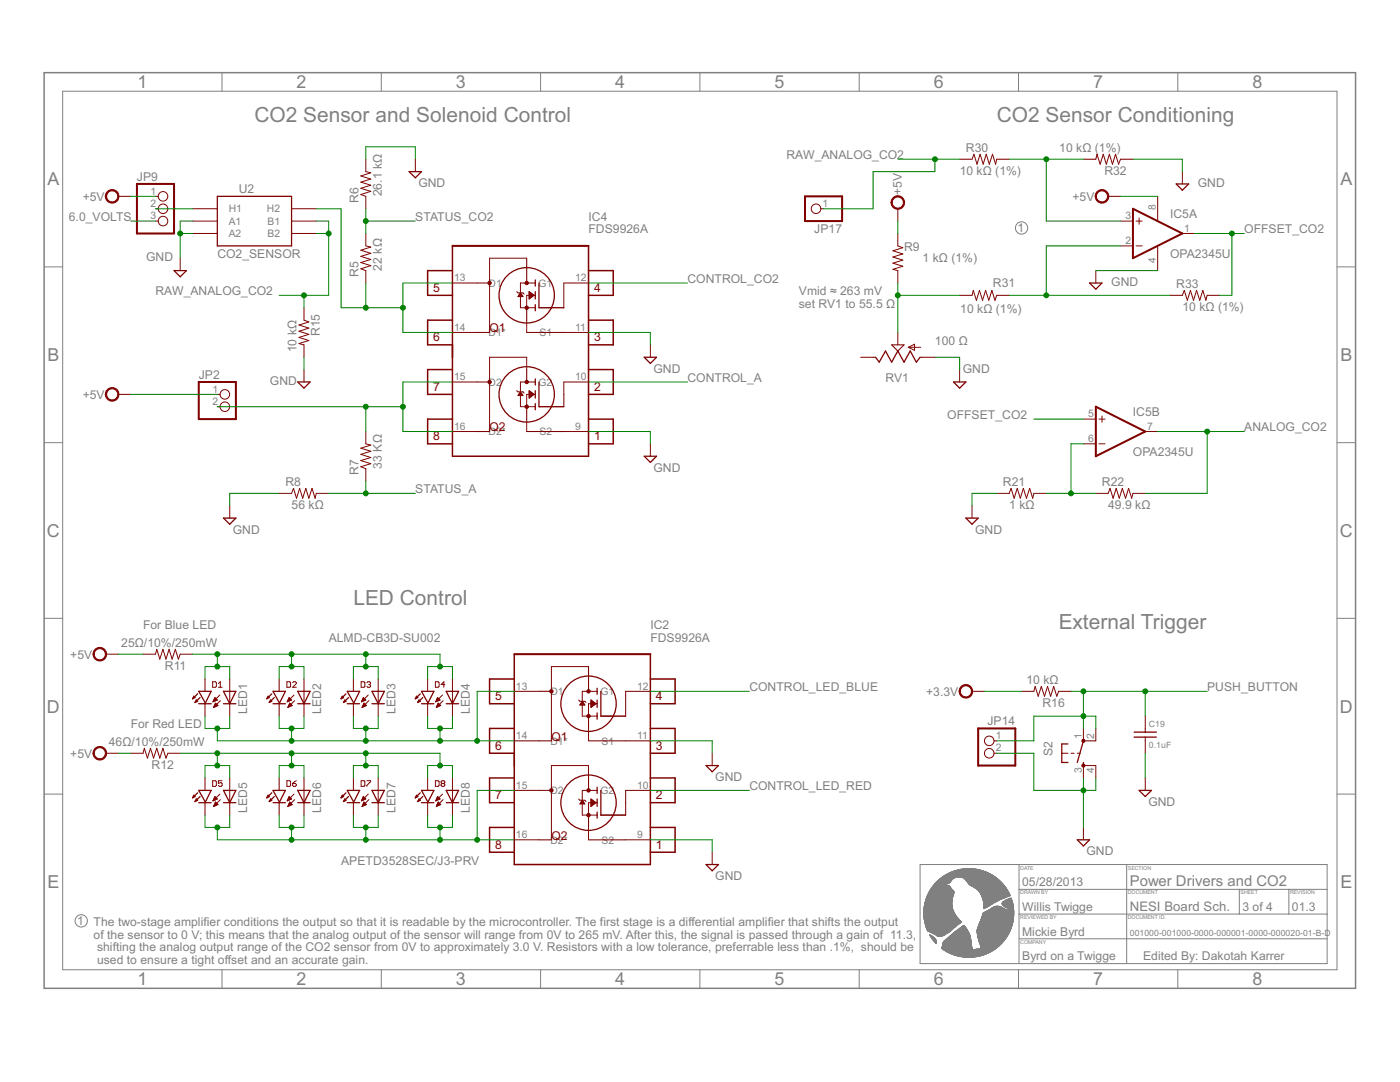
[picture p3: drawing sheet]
<svg xmlns="http://www.w3.org/2000/svg" width="279mm" height="216mm" viewBox="0 0 279 216" stroke-linecap="round" stroke-linejoin="round" font-family="sans-serif">
<path d="M8.8 14.5h261.7v182.7h-261.7z" fill="none" stroke="#808080" stroke-width=".3"/>
<g fill="none" stroke="#808080" stroke-width=".2">
<path d="M12.5 18.2h254.3v175.3h-254.3zM44.3 14.5v3.7M76.1 14.5v3.7M107.9 14.5v3.7M139.7 14.5v3.7M171.5 14.5v3.7M203.3 14.5v3.7M235.1 14.5v3.7M8.8 53.3h3.7M266.8 53.3h3.7M8.8 88.3h3.7M266.8 88.3h3.7"/>
<path d="M8.8 123.4h3.7M266.8 123.4h3.7M8.8 158.5h3.7M266.8 158.5h3.7M183.6 172.5h81.3v19.8h-81.3zM184.7 180h5.3M184.7 179.9h5.3M184.7 179.7h5.3M184.7 179.6h5.3M184.8 179.6h5.2M184.8 179.5h5.2M184.8 179.4h5.2"/>
<path d="M184.8 179.3h5.2M184.8 179.3h5.3M184.9 179.3h5.2M184.9 179.2h5.2M184.9 179.1h5.2M185 179h5.1M185 178.9h5.2M185 178.8h5.2M185.1 178.6h5.1M185.1 178.6h5.2M185.3 178.4h5M185.3 178.3h5"/>
<path d="M185.3 178.2h5.1M185.3 178.1h5.1M185.4 178.1h5M185.4 178h5M185.5 177.9h4.9M185.5 177.8h4.8M185.6 177.8h4.7M185.6 177.7h4.6M185.6 177.6h4.5M185.7 177.6h4.4M185.7 177.5h4.3M185.8 177.4h4.1"/>
<path d="M185.8 177.3h4.1M185.9 177.3h3.9M185.9 177.2h3.9M185.9 177.2h3.8M185.9 177.1h3.8M186 177.1h3.7M186 177h3.7M186.1 177h3.5M186.1 176.9h3.5M186.2 176.9h3.3M186.2 176.8h3.3M186.2 176.8h3.2"/>
<path d="M186.2 176.7h3.2M186.3 176.7h3M186.4 176.6h2.6M186.4 176.6h2.4M186.9 176h2.8M188 175h10.7M188.1 175h10.5M188.2 174.9h10.3M188.3 174.9h10.1M188.3 174.8h10.1M188.4 174.8h9.9M188.5 174.7h9.7"/>
<path d="M188.6 174.7h9.5M188.6 174.6h9.5M188.7 174.6h9.3M188.8 176.5h-2.4M188.8 176.5h-2.3M188.8 174.5h9.1M188.9 174.5h8.9M188.9 176.4h-2.4M189 174.4h8.7M189 176.4h-2.5M189.1 174.3h8.5M189.2 176.3h-2.6"/>
<path d="M189.2 174.3h8.2M189.3 176.3h-2.7M189.4 174.2h7.9M189.4 176.2h-2.7M189.5 174.2h7.7M189.5 176.1l-2.8 .1M189.5 176.1h-2.7M189.6 176.1h-2.8M189.6 174.1h7.5M189.6 176h-2.7M189.7 174.1h7.3M189.7 175.9h-2.7"/>
<path d="M189.8 175.8h-2.7M189.8 174h7.1M189.8 175.7h-2.6M189.9 175.7h-2.7M189.9 174h6.9M189.9 175.6h-2.6M190 175.6h-2.6M190 179.8h-5.3M190 175.5h-2.6M190 179.5h-5.2M190 173.9h6.7M190.1 179.2h-5.2"/>
<path d="M190.1 175.5h-2.7M190.1 179l-5.2 .1M190.1 175.4h-2.6M190.2 178.9h-5.2M190.2 175.4h-2.6M190.2 173.9h6.3M190.2 178.7h-5.1M190.2 178.6l-5.1 .1M190.2 175.3h-2.6M190.3 178.5h-5.1M190.3 173.8h6.1M190.3 175.3h-2.6"/>
<path d="M190.3 178.4h-5.1M190.4 178.2l-5.1 .1M190.4 175.2h-2.7M190.4 173.8h5.9M190.5 175.2h-2.7M190.6 173.7h5.5M190.6 175.1h-2.7M190.7 173.7h5.3M190.8 175.1h-2.8M190.9 173.7h4.9M191.1 173.6h4.5M191.3 173.5h4.1"/>
<path d="M191.6 173.5h3.5M191.8 173.4h3.1M192 175.1h6.7M192 173.4h2.6M192.1 175.1h6.7M192.2 175.2h6.7M192.3 175.2h6.6M192.4 175.3h6.6M192.4 175.3h6.7M192.5 175.4h6.6M192.6 175.4h6.6M192.6 175.5h6.6"/>
<path d="M192.7 175.6h6.6M192.7 175.5h6.6M192.7 175.6h6.7M192.8 175.7h6.7M192.8 173.3h1M192.9 175.8h6.7M193 175.9h6.7M193 176h6.7M193.1 176h6.7M193.1 176.1h6.8M193.2 176.1l6.8 .1M193.2 176.2h6.8"/>
<path d="M193.3 176.3h6.7M193.3 176.3h6.8M193.3 176.4h6.8M193.4 176.4h6.8M193.4 176.5h6.8M193.5 176.5h6.8M193.5 176.6h6.8M193.6 176.6h6.7M193.6 176.7h6.8M193.7 176.7h6.7M193.8 176.8h6.6M193.9 176.8h6.6"/>
<path d="M194 176.8l6.5 .1M194.1 176.9h6.5M194.2 177h6.4M194.3 177h6.4M194.4 177.1h6.3M194.5 177.1h6.2M194.6 177.2h6.1M194.6 177.2h6.2M194.7 177.2l6.1 .1M194.8 177.3h6.1M194.9 177.4h6M195 177.5h6"/>
<path d="M195.1 177.5h5.9M195.1 177.5l5.9 .1M195.2 177.6h5.8M195.2 177.7h5.9M195.3 177.7h5.8M195.3 177.8h5.8M195.3 177.8h5.9M195.4 177.9h5.8M195.5 177.9l5.8 .1M195.5 178h5.8M195.5 178.1h5.8M195.6 178.1h5.7"/>
<path d="M195.6 178.2h5.8M195.7 178.2l5.7 .1M195.7 178.3h5.7M195.7 178.4h5.7M195.7 178.4h5.8M195.8 178.5h5.7M195.8 178.6h5.7M195.9 178.6h5.7M195.9 178.7h5.7M195.9 178.8h5.6M196 178.9h5.1M196 179h4.8"/>
<path d="M196 179.1h4.7M196.1 179.2h4.4M196.1 179.3h4.2M196.2 179.6h3.3M198.7 180h-2.4M198.9 179.9h-2.6M199 179.9h-2.7M199.1 179.8h-2.8M199.1 179.7l-2.8 .1M199.2 179.7h-3M199.3 179.6l-3.1 .1M199.4 179.6h-3.2"/>
<path d="M199.6 179.5h-3.4M199.7 179.5h-3.5M199.8 179.4h-3.6M200 179.3l-3.8 .1M200.1 180h1.9M200.2 179.9h1.8M200.2 179.3h-4.1M200.3 179.9h1.7M200.4 179.8h1.6M200.4 179.2h-4.3M200.5 179.7h1.5M200.6 179.7h1.4"/>
<path d="M200.7 179.6h1.2M200.7 179l-4.7 .1M200.8 179.6h1.1M200.9 179.5h1M201 178.9l-5 .1M201 179.5h.9M201.1 179.4h.8M201.2 179.4h.7M201.3 178.9h-5.3M201.4 179.3h.4M201.4 178.8h-5.5M201.5 179.3h.3"/>
<path d="M201.6 179.2h.2M203.4 172.5v19.8M203.4 177.5h61.5M224.9 172.5v19.8M247.3 177.5v4.9M257.2 177.5v4.9M44.3 193.5v3.7M76.1 193.5v3.7M107.9 193.5v3.7M139.7 193.5v3.7M171.5 193.5v3.7M184.4 182.4h6.2"/>
<path d="M184.4 182.6h6.3M184.4 182.5l6.3 .1M184.4 182.5h6.2M184.4 182.4l6.2 .1M184.4 182.3h6.1M184.4 182.2l6.1 .1M184.4 182.2h6.1M184.4 182.1l6.1 .1M184.4 182.1h6M184.4 182h6M184.4 181.9l6 .1M184.4 181.9h5.9"/>
<path d="M184.4 181.8h5.9M184.4 181.7l5.9 .1M184.4 181.7h5.8M184.4 182.9h6.5M184.4 182.8l6.5 .1M184.4 182.8h6.4M184.4 182.7h6.4M184.4 181.6h5.8M184.4 181.5l5.8 .1M184.4 181.5h5.8M184.4 181.4h5.7M184.4 183.3h6.9"/>
<path d="M184.4 183.2l6.8 .1M184.4 183.2h6.8M184.4 183.1l6.7 .1M184.4 183.1h6.7M184.4 183l6.6 .1M184.4 183h6.6M184.4 181.3h5.7M184.4 181.2h5.7M184.4 181.1l5.7 .1M184.4 181.1h5.6M184.4 183.5h7M184.4 183.4h6.9"/>
<path d="M184.4 183.3l6.9 .1M184.4 181h5.6M184.4 180.9h5.6M184.5 183.5l7 .1M184.5 183.5h7M184.5 180.8l5.5 .1M184.5 180.8h5.5M184.5 183.7h7.1M184.5 183.6l7.1 .1M184.5 183.6h7M184.5 180.7h5.5M184.5 183.8h7.2"/>
<path d="M184.5 183.7h7.2M184.5 180.6h5.5M184.5 183.9h7.3M184.5 183.8l7.3 .1M184.5 180.5h5.5M184.5 180.5h5.4M184.6 184h7.3M184.6 183.9l7.2 .1M184.6 180.4h5.3M184.6 180.3h5.3M184.6 180.2h5.3M184.6 180.1h5.3"/>
<path d="M184.6 184.3h6.8M184.6 180h5.4M184.7 184.5h6.5M184.7 184.7h6.2M184.8 184.9h5.9M184.8 184.9h5.8M184.8 185h5.8M184.9 185.2h5.4M185 185.4h5.1M185.1 185.7h4.6M185.1 185.8h4.6M185.3 185.8h4.3"/>
<path d="M185.4 185.9h4.2M185.5 185.9h4M185.5 186.5h.1M185.5 186.5l.1 .1M185.6 186.6h.1M185.6 186.6l.2 .1M185.6 186.7h.3M185.6 186h3.8M185.7 186.7l.3 .1M185.7 186.8h.4M185.7 186h3.7M185.7 186.8l.4 .1"/>
<path d="M185.7 186.9h.5M185.8 186.9l.4 .1M185.8 187h.5M185.8 186.1h3.5M185.8 187l.6 .1M185.9 187.1h.5M185.9 187.1l.6 .1M185.9 187.2h.6M186 187.2l.5 .1M186 186.1h3.2M186 187.3h.6M186.1 187.3l.5 .1"/>
<path d="M186.1 186.2h3M186.1 187.4h.6M186.1 187.4l.6 .1M186.2 187.5h.6M186.2 186.2h2.8M186.2 187.5l.6 .1M186.2 187.6h.6M186.2 186.3h2.7M186.3 187.6h.5M186.3 187.7h.5M186.3 186.3h2.5M186.4 187.7h.5"/>
<path d="M186.4 187.8h.5M186.5 186.4h2.2M186.5 187.9h.4M186.6 188h.3M186.6 188.1h.3M186.6 186.5h2M186.7 188.1h.2M186.7 188.2h.2M186.8 186.5h1.8M186.8 188.2h.1M186.8 186.6h1.7M186.8 188.3h.1"/>
<path d="M186.9 188.3h.1M186.9 186.6h1.5M186.9 186.7h1.4M187 186.7h1.1M187.1 186.8h.9M187.2 186.8h.6M187.4 186.9h.2M188 189.3h6M188 189.2h6M188 189.1h6M188 189h6M188 189.3h6.1"/>
<path d="M188 188.9h5.9M188.1 188.8h5.8M188.1 188.7h5.8M188.1 189.4h6M188.1 188.6h5.8M188.1 188.5h5.8M188.2 188.4h5.7M188.2 188.3h5.7M188.2 189.4l5.9 .1M188.2 188.2l5.7 .1M188.2 188.2h5.6M188.2 188.1h5.6"/>
<path d="M188.3 189.5h5.9M188.3 188h5.5M188.3 187.9l5.5 .1M188.3 187.9h5.5M188.4 187.9h5.4M188.4 189.6h9.9M188.4 187.8h5.4M188.5 189.6h9.7M188.5 187.7h5.3M188.6 189.7h9.5M188.6 187.6h5.2M188.7 189.7h9.3"/>
<path d="M188.7 187.6h5M188.7 189.8h9.3M188.8 187.5h4.9M188.8 189.8h9.1M188.8 187.4h4.9M188.9 187.4h4.8M188.9 189.9h8.9M189 189.9h8.7M189 187.3h4.7M189 190h8.7M189.1 187.3h4.6M189.1 187.2h4.6"/>
<path d="M189.2 190h8.3M189.2 187.2h4.5M189.3 187.1h4.4M189.3 190.1h8.1M189.4 190.1h7.9M189.4 187h4.2M189.5 190.2h7.7M189.5 186.9h4.1M189.6 190.2h7.5M189.6 186.8h4M189.7 190.3h7.3M189.7 186.7h3.9"/>
<path d="M189.8 185.7h-4.7M189.8 186.6h3.7M189.8 190.3h7M189.8 185.6l-4.7 .1M189.9 186.5h3.6M189.9 185.6h-4.8M189.9 190.4h6.9M189.9 185.5l-4.9 .1M190 186.5h3.5M190 180l-5.4 .1M190 186.4h3.5M190 185.5h-5"/>
<path d="M190.1 186.4h3.4M190.1 185.4l-5.1 .1M190.1 190.4h6.5M190.1 186.3h3.3M190.2 185.3l-5.2 .1M190.2 190.5h6.3M190.2 186.3h3.2M190.2 185.3h-5.2M190.2 186.2h3.2M190.3 190.5h6.1M190.3 186.2h3.1M190.3 186.1h3"/>
<path d="M190.4 185.1l-5.5 .1M190.4 186.1h2.9M190.5 185.1h-5.6M190.5 186h2.8M190.5 190.6h5.7M190.5 185l-5.7 .1M190.6 190.6h5.4M190.6 185.9h2.6M190.7 185.9h2.5M190.7 185.8h2.5M190.7 184.8l-5.9 .1M190.8 190.7h5.1"/>
<path d="M190.8 184.8h-6M190.8 185.8h2.3M190.8 184.7l-6.1 .1M190.9 185.7h2.2M191 184.6l-6.3 .1M191 190.7h4.7M191 184.6h-6.3M191 185.6h2.1M191.1 185.6h1.9M191.1 184.5l-6.4 .1M191.1 190.8h4.5M191.2 185.5h1.8"/>
<path d="M191.2 184.4l-6.5 .1M191.3 190.8h4.1M191.3 185.4h1.7M191.3 184.4h-6.6M191.4 185.4h1.5M191.5 185.3h1.4M191.5 185.3h1.3M191.5 184.3h-6.9M191.6 184.2l-7 .1M191.6 185.2h1.2M191.6 184.2h-7M191.7 190.9h3.3"/>
<path d="M191.7 184.1l-7.1 .1M191.7 185.1h1M191.8 184.1h-7.2M191.8 185.1h.9M191.8 185h.9M191.9 185h.7M191.9 190.9h2.9M192 184.9h.6M192.1 184.8h.4M192.2 184.8h.3M192.2 191h2.3M192.2 184.7h.2"/>
<path d="M192.3 184.7h.1M192.4 184.6v.1M192.8 191h1M195 185.9h6.5M195 185.8h6.5M195 185.7h6.6M195 186h6.4M195 185.6h6.6M195 185.5h6.6M195 186.2h6.3M195 186.1h6.4M195.1 186.3h6.2"/>
<path d="M195.1 185.4h6.6M195.1 186.5h6M195.1 186.4h6.1M195.1 185.3h6.6M195.1 186.7h6M195.1 186.6h6M195.1 186.8h5.9M195.1 186.7h5.9M195.1 185.2h6.7M195.1 185.1h6.7M195.2 185.1h6.6M195.2 187h5.7"/>
<path d="M195.2 185h6.6M195.2 189.4h3.4M195.2 187.1h5.6M195.2 185h6.7M195.2 187.2h5.5M195.2 184.9h6.7M195.3 187.3h5.3M195.3 184.8h6.6M195.3 187.4h5.3M195.3 184.7h6.6M195.3 187.6h5.1M195.3 184.6h6.7"/>
<path d="M195.4 187.8h4.9M195.4 184.5h6.6M195.4 188h4.7M195.4 184.3h6.7M195.5 184.2h6.6M195.5 184.1h6.6M195.6 188.4h4.1M195.6 183.9h6.5M195.6 183.9h6.6M195.7 183.8h6.5M195.7 183.7h6.5M195.7 183.6h6.5"/>
<path d="M195.8 183.5h6.4M195.8 183.4h6.4M195.8 183.3h6.4M195.9 183.2h6.3M195.9 183.1h6.4M196 183h6.3M196 182.9h6.3M196 182.8h6.3M196 182.7h6.3M196.1 182.7h6.2M196.1 182.6h6.2M196.1 182.5h6.2"/>
<path d="M196.2 182.4h6.1M196.2 182.3h6.1M196.2 182.2h6.1M196.3 182.1h6M196.4 182.1h5.9M196.4 181.3h-.1M196.5 182h5.8M196.5 181.3h-.2M196.6 182h5.7M196.6 181.2h-.3M196.7 181.9h5.6M196.7 181.1l-.3 .1"/>
<path d="M196.8 181.1h-.4M196.8 181.9h5.5M196.9 181.8h5.4M196.9 181l-.5 .1M197 181.8h5.3M197 181h-.6M197.1 181.7h5.2M197.1 181h-.7M197.2 180.9h-.8M197.3 181.6h5M197.3 180.8l-.9 .1M197.3 180.8h-.9"/>
<path d="M197.4 181.6h3.6M197.4 180.7l-1 .1M197.5 181.5h3.4M197.5 180.7h-1.1M197.6 181.5h3.2M197.6 180.7h-1.2M197.7 181.4h3M197.7 180.6h-1.3M197.7 181.4h2.8M197.8 181.3h2.6M197.8 181.3h2.5M197.8 180.5h-1.5"/>
<path d="M197.9 181.2h2.3M197.9 180.4l-1.6 .1M198 181.2h2.1M198 180.4h-1.7M198 181.1h2.1M198.1 180.3l-1.8 .1M198.1 181.1h1.9M198.1 180.3h-1.8M198.2 180.3h-1.9M198.2 181h1.7M198.3 181h1.5M198.3 180.2h-2"/>
<path d="M198.4 189.5h-3.9M198.4 180.1l-2.1 .1M198.4 180.9h1.3M198.4 180.1h-2.1M198.5 189.4l-3.9 .1M198.6 180l-2.3 .1M198.6 180.9h.9M198.6 189.4h-3.8M198.6 180h-2.3M198.7 189.3h-3.2M198.8 180.8h.5M198.8 189.2l-3.2 .1"/>
<path d="M198.8 189.2h-3.1M198.9 189.1l-3.2 .1M199 189.1h-3.3M199 189l-3.3 .1M199.1 189h-3.4M199.2 188.9l-3.5 .1M199.2 188.9h-3.5M199.3 188.8h-3.6M199.4 188.7h-3.7M199.5 188.7h-3.8M199.5 188.6l-3.8 .1M199.5 188.6h-3.8"/>
<path d="M199.6 188.5l-3.9 .1M199.6 188.5h-4M199.7 188.4h-4.1M199.8 188.3l-4.2 .1M199.8 188.3h-4.2M199.9 188.2l-4.4 .1M200 188.2h-4.5M200 180.3l2.1 .1M200 180.3h2.1M200 188.1l-4.5 .1M200 180.4h2.1M200 180.2h2.1"/>
<path d="M200 180.4l2.2 .1M200 180.1h2.1M200 188.1h-4.5M200 180.5h2.2M200.1 180.1h2M200.1 188h-4.6M200.1 180.6h2.1M200.1 180h2M200.2 187.9l-4.8 .1M200.2 180.7h2M200.2 187.9h-4.8M200.3 187.8l-4.9 .1"/>
<path d="M200.3 180.7l1.9 .1M200.3 187.7l-4.9 .1M200.4 180.8h1.8M200.4 187.7h-5M200.4 180.9h1.8M200.5 187.5l-5.2 .1M200.5 187.5h-5.2M200.6 181h1.6M200.7 187.3h-5.5M200.7 181l1.5 .1M200.7 187.2h-5.5M200.8 187.1h-5.6"/>
<path d="M200.9 181.1h1.3M200.9 187h-5.7M200.9 186.9l-5.7 .1M201 186.9h-5.8M201 181.2h1.3M201.1 186.6h-6M201.1 181.6h1.2M201.1 181.3h1.2M201.2 186.5h-6.1M201.2 181.5h1.1M201.2 181.3h1.1M201.3 186.4h-6.2"/>
<path d="M201.3 181.5h1M201.3 186.3l-6.2 .1M201.3 181.4h1M201.3 186.2h-6.3M201.4 186.1h-6.4M201.5 185.9h-6.5M201.5 185.8h-6.5M201.6 185.7h-6.6M201.7 185.5h-6.7M201.7 185.4h-6.6M201.8 185.2l-6.7 .1M201.9 185h-6.7"/>
<path d="M201.9 184.9h-6.7M202 184.7h-6.7M202 184.5l-6.6 .1M202 184.5h-6.6M202 184.4h-6.6M202.1 184.3l-6.7 .1M202.1 184.2l-6.6 .1M202.1 184h-6.5M202.2 183.9h-6.6M202.2 183.7h-6.5M202.2 183.5h-6.4M202.2 183.3h-6.3"/>
<path d="M202.3 183.1l-6.4 .1M202.3 182.9h-6.3M203.3 193.5v3.7M203.4 182.4h61.5M203.4 187.3h61.5M235.1 193.5v3.7"/>
<circle cx="203.9" cy="45.5" r="1.23"/>
<circle cx="16.2" cy="183.7" r="1.23"/>
</g>
<g fill="none" stroke="#800000" stroke-width=".25">
<path d="M43.4 39.2h14.8v9.9h-14.8zM81.6 34.2h2.5l-1.2 1.3zM234.7 36.7h2.5l-1.2 1.3zM34.7 54h2.5l-1.2 1.2zM106.8 55.9v1.2M106.8 58.2v1.5M107.6 56.5v4.9M217.4 56.5h2.5l-1.2 1.2zM59.4 76.2h2.5l-1.2 1.2zM106.8 60.8v1.2M106.8 75.6v1.2M106.8 78v1.4"/>
<path d="M107.6 76.2v5M128.6 71.3h2.4l-1.2 1.2zM174.7 71.3l.8 1 1.2-2.3 1.2 2.3 1.3-2.3 1.2 2.3 1.3-2.3 1.2 2.3 .7-1M190.3 76.2h2.5l-1.3 1.2zM106.8 80.5v1.3M128.6 91h2.4l-1.2 1.3zM44.6 103.4h2.5l-1.3 1.2zM192.8 103.4h2.4l-1.2 1.2zM38.7 138.9l.2 .3-.5 .2zM39.2 139.7l.2 .2-.5 .3zM39.4 138.5l-1 .9M39.9 139.2l-1 1"/>
<path d="M44.6 137.9h2.5l-1.3 2.5zM53.5 138.9l.2 .3-.4 .2zM54 139.7l.2 .2-.5 .3zM54.2 138.5l-.9 .9M54.7 139.2l-1 1M59.4 137.9h2.5l-1.2 2.5zM68.3 138.9l.3 .3-.5 .2zM68.8 139.7l.2 .2-.4 .3zM69 138.5l-.9 .9M69.6 139.2l-1 1M74.2 137.9h2.5l-1.2 2.5zM83.1 138.9l.3 .3-.5 .2z"/>
<path d="M83.6 139.7l.3 .2-.5 .3zM83.9 138.5l-1 .9M84.4 139.2l-1 1M89 137.9h2.5l-1.2 2.5zM119.2 137.3v1.3M119.2 139.7v1.5M119.9 137.9v5M38.7 158.7l.2 .2-.5 .3zM39.2 159.4l.2 .3-.5 .2zM39.4 158.2l-1 1M39.7 140.4h2.4M39.9 158.9l-1 1"/>
<path d="M40.9 140.2l-1.2-2.3h2.4l-1.2 2.5M40.9 159.9l-1.2-2.2h2.4l-1.2 2.5M44.6 140.4h2.5M44.6 157.7h2.5l-1.3 2.5zM53.5 158.7l.2 .2-.4 .3zM54 159.4l.2 .3-.5 .2zM54.2 158.2l-.9 1M54.5 140.4h2.5M54.7 158.9l-1 1M55.7 140.2l-1.2-2.3h2.5l-1.3 2.5M55.7 159.9l-1.2-2.2h2.5l-1.3 2.5M59.4 140.4h2.5"/>
<path d="M59.4 157.7h2.5l-1.2 2.5zM68.3 158.7l.3 .2-.5 .3zM68.8 159.4l.2 .3-.4 .2zM69 158.2l-.9 1M69.3 140.4h2.5M69.6 158.9l-1 1M70.5 140.2l-1.2-2.3h2.5l-1.3 2.5M70.5 159.9l-1.2-2.2h2.5l-1.3 2.5M74.2 140.4h2.5M74.2 157.7h2.5l-1.2 2.5zM83.1 158.7l.3 .2-.5 .3zM83.6 159.4l.3 .3-.5 .2z"/>
<path d="M83.9 158.2l-1 1M84.1 140.4h2.5M84.4 158.9l-1 1M85.3 140.2l-1.2-2.3h2.5l-1.3 2.5M85.3 159.9l-1.2-2.2h2.5l-1.3 2.5M89 140.4h2.5M89 157.7h2.5l-1.2 2.5zM119.2 142.3v1.2M119.2 157.1v1.2M119.2 159.4v1.5M119.9 157.7v4.9M140.9 152.8h2.5l-1.3 1.2z"/>
<path d="M213.1 148.4h-1.2v3.7h1.2M216.2 152.1v.7M216.2 147.8l-1.2 4.3M226.3 146.1h4.5M226.3 147.1h4.5M227.3 157.7h2.5l-1.2 1.2zM39.7 160.2h2.4M44.6 160.2h2.5M54.5 160.2h2.5M59.4 160.2h2.5M69.3 160.2h2.5M74.2 160.2h2.5"/>
<path d="M84.1 160.2h2.5M89 160.2h2.5M119.2 162v1.3M140.9 172.5h2.5l-1.3 1.3zM215 167.6h2.4l-1.2 1.2z"/>
<circle cx="105.1" cy="58.9" r="5.5"/>
<circle cx="105.1" cy="78.7" r="5.5"/>
<circle cx="117.5" cy="140.4" r="5.5"/>
<circle cx="117.5" cy="160.2" r="5.5"/>
</g>
<g fill="none" stroke="#800000" stroke-width=".2">
<path d="M23.6 39.2h2.5M31 39.2h.6M73 31.8v2.4l1 .3-2 .6 2 .6-2 .6 2 .7-2 .6 2 .6-2 .6 1 .4v2.5M82.9 31.8v2.4M191.5 31.8h2.5l.4-1 .6 2 .6-2 .6 2 .6-2 .6 2 .7-2 .6 2 .2-1h2.5M216.2 31.8h2.5l.2-1 .7 2 .6-2 .6 2 .6-2 .6 2 .6-2 .6 2 .4-1h2.5M221.1 39.2h2.5M231 39.2v4.9M236 34.2v2.5M31 41.7h.6M31 44.1h.6M36 51.5v2.5"/>
<path d="M38.4 41.7h5M38.4 44.1h5M38.4 46.6h5M58.2 41.7h4.9M58.2 44.1h4.9M58.2 46.6h4.9M73 46.6v2.5l1 .2-2 .6 2 .6-2 .7 2 .6-2 .6 2 .6-2 .6 1 .4v2.5M90.3 56.5h4.9M103.1 58.2l.3 .2h1l.2 .3M103.5 59h.8M103.5 58.9h.7M103.6 58.8h.5"/>
<path d="M103.7 58.7h.3M103.8 58.6h.2M103.9 58.4l.5 .8h-1zM103.9 58.5h.1M105.1 51.5h-7.4v14.8M105.6 59.2h.7M105.6 59h.8M105.6 58.8h.8M105.6 58.7h.7M105.6 58.6h.5M105.6 58.5h.4M105.6 58.2l1 .7-1 .8z"/>
<path d="M105.6 59.6h.1M105.6 59.5h.2M105.6 59.4h.4M105.6 59.3h.5M105.6 58.3h.2M105.6 58.2h.1M106.8 58.9h-1.7v2.5M106.8 56.5h-2.9v4.9h2.9M117.5 56.5h-5v4.9h-2.5M163.8 41.7h.6M179.2 41.7v2.4M179.2 46.6v2.5l1 .3-2 .6 2 .7-2 .6 2 .6-2 .6 2 .6-2 .6 1 .3v2.5"/>
<path d="M191.5 58.9h2.5l.2-.9 .7 1.9 .6-1.9 .6 1.9 .6-1.9 .6 1.9 .7-1.9 .6 1.9 .3-1h2.5M218.7 54v2.5M223.6 44.1h2.5M223.6 49.1h2.5M226.7 44.1h1.2M226.7 49.1h1.2M227.3 43.5v1.2M231 49.1v4.9M233.5 58.9h2.5l.3-.9 .7 1.9 .6-1.9 .6 1.9 .6-1.9 .6 1.9 .7-1.9 .6 1.9 .2-1h2.5M236 46.6h2.4M23.6 78.7h2.5M43.4 78.7h.5"/>
<path d="M60.7 61.4v2.5l.9 .3-1.9 .7 1.9 .6-1.9 .6 1.9 .6-1.9 .6 1.9 .6-1.9 .7 1 .2v2.5M60.7 73.7v2.5M90.3 76.2h4.9M90.3 66.3h4.9M103.1 78l.3 .2h1l.2 .2M103.4 78.8h.9M103.5 78.7h.7M103.6 78.6h.5M103.7 78.5h.4M103.8 78.4h.2M103.8 78.3h.1M103.9 78.2l.5 .7h-1z"/>
<path d="M105.1 63.9v2.4M105.1 73.7v-2.4h-7.4v14.8M105.6 78l1 .7-1 .7zM105.6 79h.6M105.6 78.8h.8M105.6 78.7h1M105.6 78.6h.9M105.6 78.5h.7M105.6 78.4h.6M105.6 78.3h.4M105.6 79.4h.1M105.6 79.3h.2"/>
<path d="M105.6 79.2h.3M105.6 79.1h.5M105.6 78.1h.3M105.6 78h.1M106.8 78.7h-1.7v2.5M106.8 76.2h-2.9v5h2.9M112.5 66.3h5M117.5 76.2h-5v2.5M129.8 68.8v2.5M171.8 71.3h2.9M179.2 66.3v2.5M181.3 69.3h2.4"/>
<path d="M181.3 69.3l1.2-.6v1.2zM183.6 71.3h3M191.5 73.7v2.5M43.4 81.2h.5M55.7 98.4h2.5l.4-.9 .6 1.9 .6-1.9 .6 1.9 .6-1.9 .6 1.9 .7-1.9 .6 1.9 .2-1h2.5M73 86.1v2.5l1 .2-2 .6 2 .6-2 .7 2 .6-2 .6 2 .6-2 .6 1 .4v2.5M90.3 86.1h4.9M105.1 83.6v2.5M110 81.2h2.5M112.5 86.1h5M129.8 88.6v2.4M198.9 98.4h2.5l.4-.9 .6 1.9 .6-1.9 .6 1.9 .6-1.9 .7 1.9 .6-1.9 .6 1.9 .2-1h2.5"/>
<path d="M216.2 83.6h2.5M216.2 88.6h2.5M218.7 98.4h2.4l.4-.9 .6 1.9 .7-1.9 .6 1.9 .6-1.9 .6 1.9 .6-1.9 .6 1.9 .3-1h2.5M219.3 83.6h1.2M219.3 88.6h1.2M219.9 83v1.2M228.6 86.1h2.4M45.8 100.9v2.5M194 100.9v2.5M21.1 130.5h2.5M28.6 130.5h2.4l.3-.9 .6 1.9 .6-1.9 .6 1.9 .6-1.9 .7 1.9 .6-1.9 .6 1.9 .4-1h2.4M40.9 135.5v2.4"/>
<path d="M42.4 136h.6l.2 .2v.8l-.2 .1h-.6zM42.6 139.9h.2M42.6 139.8h.4M42.7 139.7h.6M42.7 139.6h.6M42.8 139.5h.4M42.8 139.4h.3M42.9 139.2h.1M42.9 139.2l.5 .5-.9 .3zM43.6 137.1h.7M43.6 136.4l.4-.4v1.1M43.9 138.7l-1.4 1.3"/>
<path d="M44 139.8l-1.4 1.4M45.8 135.5v7.4M55.7 135.5v2.4M57.3 136h.5l.2 .2v.8l-.2 .1h-.5zM57.4 139.9h.2M57.4 139.8h.4M57.5 139.7h.6M57.5 139.6h.6M57.6 139.5h.4M57.6 139.4h.3M57.7 139.2h.1M57.7 139.2l.5 .5-.9 .3z"/>
<path d="M58.4 136.2l.2-.2h.3l.2 .2v.2l-.7 .7h.7M58.7 138.7l-1.4 1.3M58.8 139.8l-1.4 1.4M60.7 135.5v7.4M70.5 135.5v2.4M72.1 136h.5l.2 .2v.8l-.2 .1h-.5zM72.2 139.9h.2M72.2 139.8h.5M72.3 139.7h.6M72.3 139.6h.6M72.4 139.5h.4M72.4 139.4h.3"/>
<path d="M72.5 139.2h.1M72.5 139.2l.5 .5-.9 .3zM73.2 136.2l.2-.2h.4l.2 .2-.2 .4M73.5 138.7l-1.4 1.3M73.6 136.6h.2M73.6 139.8l-1.3 1.4M73.8 136.6l.2 .2-.2 .3h-.4l-.2-.1M75.5 135.5v7.4M85.3 135.5v2.4M86.9 136h.5l.2 .2v.8l-.2 .1h-.5zM87 139.9h.2M87.1 139.8h.4"/>
<path d="M87.1 139.7h.7M87.1 139.6h.6M87.2 139.5h.4M87.2 139.4h.3M87.3 139.2h.1M87.3 139.2l.5 .5-.8 .3zM88.3 138.7l-1.3 1.3M88.4 139.8l-1.3 1.4M88.8 136.6h-.8l.6-.6v1.1M90.3 135.5v7.4M102.6 137.9h5M115.5 139.7l.2 .2h1l.2 .3"/>
<path d="M116.2 139.9l.5 .8h-1zM117.5 133h-7.5v14.8M117.9 139.9h.4M117.9 139.7l1 .7-1 .8zM117.9 139.8h.2M117.9 139.7h.1M119.2 137.9h-3v5h3M129.8 137.9h-4.9v5h-2.5M194 137.9h2.5M203.9 137.9h2.4l.3-.9 .6 1.9 .6-1.9 .6 1.9 .7-1.9 .6 1.9 .6-1.9 .6 1.9 .4-1h2.4M21.1 150.3h2.5M26.1 150.3h2.5l.2-1 .6 2 .6-2 .6 2 .7-2 .6 2 .6-2 .6 2 .4-1h2.5"/>
<path d="M40.9 140.4v2.5M40.9 155.2v2.5M42.4 155.8h.6l.2 .2v.7l-.2 .2h-.6zM42.5 159.7h.2M42.6 159.6h.3M42.7 141.1h.1M42.7 159.5h.5M42.7 159.4h.6M42.7 141h.3M42.7 159.3h.5M42.8 140.9h.5M42.8 140.8h.7"/>
<path d="M42.8 159.2h.3M42.8 159h.2M42.9 140.6h.4M42.9 158.9l.5 .5-.9 .4zM42.9 140.5h.3M42.9 140.4h.2M43 140.3l.5 .5-.9 .4zM43.9 158.5l-1.4 1.3M44 159.6l-1.4 1.3M44.3 155.8h-.7v.5l.5-.1 .2 .1v.4l-.2 .2h-.3l-.2-.2M45.8 155.2v7.4M55.7 140.4v2.5"/>
<path d="M55.7 155.2v2.5M57.3 155.8h.5l.2 .2v.7l-.2 .2h-.5zM57.4 159.7h.1M57.4 159.6h.4M57.4 159.5h.6M57.5 141.1h.1M57.5 159.4h.6M57.5 141h.3M57.6 159.3h.4M57.6 140.9h.5M57.6 140.8h.7M57.6 159.2h.3"/>
<path d="M57.7 159h.1M57.7 140.6h.5M57.7 158.9l.5 .5-.9 .4zM57.7 140.5h.3M57.8 140.4h.1M57.8 140.3l.5 .5-.9 .4zM58.4 156.3h.5l.2 .4-.2 .2h-.3l-.2-.2zM58.7 158.5l-1.4 1.3M58.8 159.6l-1.4 1.3M59.1 155.8l-.7 .5M60.7 155.2v7.4M70.5 140.4v2.5"/>
<path d="M70.5 155.2v2.5M72.1 155.8h.5l.2 .2v.7l-.2 .2h-.5zM72.2 159.7h.1M72.2 159.6h.4M72.3 159.5h.6M72.3 141.1h.1M72.3 141h.4M72.3 159.4h.7M72.4 159.3h.4M72.4 140.9h.5M72.4 159.2h.3M72.4 140.8h.7"/>
<path d="M72.5 159h.1M72.5 140.6h.5M72.5 158.9l.5 .5-.9 .4zM72.5 140.5h.4M72.6 140.4h.1M72.6 140.3l.5 .5-.8 .4zM73.2 155.8h.8v.2l-.8 .7v.2M73.5 158.5l-1.4 1.3M73.6 159.6l-1.3 1.3M75.5 155.2v7.4M85.3 140.4v2.5M85.3 155.2v2.5"/>
<path d="M86.9 155.8h.5l.2 .2v.7l-.2 .2h-.5zM87 159.7h.1M87 159.6h.4M87.1 159.5h.6M87.1 141.1h.1M87.1 141h.4M87.1 159.4h.7M87.2 159.3h.5M87.2 140.9h.6M87.2 159.2h.3M87.2 140.8h.7M87.3 140.6h.5"/>
<path d="M87.3 159h.1M87.3 158.9l.5 .5-.8 .4zM87.4 140.5h.3M87.4 140.4h.2M87.4 140.3l.5 .5-.8 .4zM88.2 156.3l-.2 .2 .2 .4h.4l.2-.2-.2-.4M88.2 156.3l-.2-.1 .2-.4h.4l.2 .2-.2 .3M88.2 156.3h.4M88.3 158.5l-1.3 1.3M88.4 159.6l-1.3 1.3M90.3 155.2v7.4M102.6 157.7h5"/>
<path d="M102.6 147.8h5M115.5 159.4l.2 .3h1l.2 .2M115.7 140.6h1M115.8 140.5h.8M115.9 140.4h.6M116 140.3h.5M116 160h.4M116.1 140.2h.3M116.1 159.9h.2M116.1 140.1h.2M116.2 159.7h.1M116.2 159.7l.5 .7h-1z"/>
<path d="M117.5 145.4v2.4M117.5 155.2v-2.4h-7.5v14.8M117.9 140.6h.7M117.9 140.5h.9M117.9 140.3h.9M117.9 140.2h.7M117.9 140.1h.5M117.9 159.4l1 .8-1 .7zM117.9 141.1h.1M117.9 141h.3M117.9 140.9h.4M117.9 140.8h.6"/>
<path d="M117.9 160h.8M117.9 159.9h.6M117.9 159.7h.4M117.9 159.6h.3M117.9 159.5h.1M119.2 140.4h-1.7v2.5M119.2 157.7h-3v4.9h3M124.9 147.8h4.9M129.8 157.7h-4.9v2.5M142.1 150.3v2.5M198.4 147.8h.5M198.4 150.3h.5"/>
<path d="M211.9 150.3h1.2M213.7 150.3h.7M215 150.3h.6M216.2 145.4v2.4h2.5v-2.4M216.2 155.2v-2.4h2.5v2.4M228.6 142.9v3.2M228.6 147.1v3.2M228.6 155.2v2.5M40.9 160.2v2.4M42.7 160.9h.1M42.7 160.8h.2M42.7 160.7h.5"/>
<path d="M42.8 160.5h.7M42.8 160.4h.6M42.9 160.3h.4M42.9 160.2h.3M43 160.1h.1M43.5 160.5l-.5-.5-.4 .9M43.5 160.5l-.9 .4M55.7 160.2v2.4M57.5 160.9h.1M57.5 160.8h.3M57.6 160.7h.4M57.6 160.5h.7"/>
<path d="M57.7 160.4h.5M57.7 160.3h.4M57.8 160.2h.2M57.8 160.1h.1M58.3 160.5l-.5-.5-.4 .9M58.3 160.5l-.9 .4M70.5 160.2v2.4M72.3 160.9h.1M72.3 160.8h.3M72.4 160.7h.5M72.4 160.5h.7M72.5 160.4h.5"/>
<path d="M72.5 160.3h.4M72.6 160.2h.2M72.6 160.1h.1M73.1 160.5l-.5-.5-.3 .9M73.1 160.5l-.8 .4M85.3 160.2v2.4M87.1 160.9h.1M87.1 160.8h.3M87.2 160.7h.5M87.2 160.5h.7M87.3 160.4h.5M87.3 160.3h.4"/>
<path d="M87.4 160.2h.2M87.4 160.1h.1M87.9 160.5l-.5-.5-.3 .9M87.9 160.5l-.8 .4M102.6 167.6h5M115.8 160.3h.8M115.9 160.2h.7M116 160.1h.5M117.5 165.1v2.5M117.9 160.4h.7M117.9 160.3h.8M117.9 160.2h1"/>
<path d="M117.9 160.1h.9M117.9 160.9h.1M117.9 160.8h.2M117.9 160.7h.4M117.9 160.5h.5M119.2 160.2h-1.7v2.4M122.4 162.6h2.5M124.9 167.6h4.9M142.1 170.1v2.4M216.2 165.1v2.5"/>
<circle cx="32.5" cy="39.2" r=".95"/>
<circle cx="32.5" cy="41.7" r=".95"/>
<circle cx="32.5" cy="44.1" r=".95"/>
<circle cx="162.9" cy="41.7" r=".95"/>
<circle cx="44.9" cy="78.7" r=".95"/>
<circle cx="44.9" cy="81.2" r=".95"/>
<circle cx="197.4" cy="150.3" r=".95"/>
<circle cx="197.4" cy="147.8" r=".95"/>
</g>
<g fill="none" stroke="#800000" stroke-width=".3">
<path d="M90.3 49.1v41.9h27.2v-41.9M90.3 54h-5v4.9h5M117.5 54h4.9v4.9h-4.9M90.3 63.9h-5v4.9h5M90.3 73.7h-5v5h5M117.5 63.9h4.9v4.9h-4.9M117.5 73.7h4.9v5h-4.9M90.3 83.6h-5v5h5M117.5 83.6h4.9v5h-4.9M102.6 130.5v42h27.2v-42M102.6 135.5h-4.9v4.9h4.9M129.8 135.5h4.9v4.9h-4.9"/>
<path d="M102.6 145.4h-4.9v4.9h4.9M102.6 155.2h-4.9v5h4.9M129.8 145.4h4.9v4.9h-4.9M129.8 155.2h4.9v5h-4.9M102.6 165.1h-4.9v5h4.9M129.8 165.1h4.9v5h-4.9"/>
</g>
<g fill="none" stroke="#800000" stroke-width=".21">
<path d="M95.2 56.5h2.5M105.1 51.5v5M95.2 66.3h2.5M95.2 76.2h2.5M105.1 61.4v2.5M105.1 73.7v2.5M105.1 66.3h7.4M107.6 61.4h4.9M112.5 78.7v2.5h-4.9M177.9 68.8h2.5l-1.2 1.2zM95.2 86.1h2.5M105.1 81.2v2.4"/>
<path d="M105.1 86.1h7.4M107.6 137.9h2.4M117.5 133v4.9M107.6 147.8h2.4M107.6 157.7h2.4M117.5 142.9v2.5M117.5 155.2v2.5M117.5 147.8h7.4M119.9 142.9h5M107.6 167.6h2.4M117.5 162.6v2.5M117.5 167.6h7.4"/>
<path d="M124.9 160.2v2.4h-5"/>
</g>
<path d="M27.3 36.7h7.4v9.9h-7.4zM160.7 39.2h7.4v4.9h-7.4zM90.3 49.1h27.2M226.1 41.7l9.9 4.9-9.9 4.9zM39.7 76.2h7.4v7.4h-7.4zM218.7 81.2l9.9 4.9-9.9 4.9zM102.6 130.5h27.2M195.2 145.4h7.4v7.4h-7.4z" fill="none" stroke="#800000" stroke-width=".4"/>
<g fill="#800000" stroke="#800000" stroke-width=".2">
<path d="M21.4 77.8a1.36 1.36 0 0 1 2.1 .2 1.36 1.36 0 0 1-.8 2 1.36 1.36 0 0 1-1.7-1.3h.3a1.11 1.11 0 0 1 1.5-1.1 1.11 1.11 0 0 1 .3 1.9 1.11 1.11 0 0 1-1.8-.5v-.3h-.3z" fill-rule="evenodd"/>
<path d="M21.4 38.2a1.36 1.36 0 0 1 2.1 .3 1.36 1.36 0 0 1-.8 2 1.36 1.36 0 0 1-1.7-1.3h.3a1.11 1.11 0 0 1 1.5-1.1 1.11 1.11 0 0 1 .3 1.9 1.11 1.11 0 0 1-1.8-.5v-.3h-.3z" fill-rule="evenodd"/>
<path d="M218.9 38.2a1.36 1.36 0 0 1 2.2 .3 1.36 1.36 0 0 1-.8 2 1.36 1.36 0 0 1-1.7-1.3h.2a1.11 1.11 0 0 1 1.6-.9 1.11 1.11 0 0 1 .2 1.8 1.11 1.11 0 0 1-1.8-.6v-.3h-.2z" fill-rule="evenodd"/>
<path d="M18.9 129.6a1.36 1.36 0 0 1 2.2 .2 1.36 1.36 0 0 1-.8 2 1.36 1.36 0 0 1-1.7-1.3h.2a1.11 1.11 0 0 1 1.6-1 1.11 1.11 0 0 1 .2 1.8 1.11 1.11 0 0 1-1.8-.5v-.3h-.2z" fill-rule="evenodd"/>
<path d="M18.9 149.4a1.36 1.36 0 0 1 2.2 .2 1.36 1.36 0 0 1-.8 2 1.36 1.36 0 0 1-1.7-1.3h.2a1.11 1.11 0 0 1 1.6-1 1.11 1.11 0 0 1 .2 1.8 1.11 1.11 0 0 1-1.8-.5v-.3h-.2z" fill-rule="evenodd"/>
<path d="M191.8 137a1.35 1.35 0 0 1 2.1 .2 1.35 1.35 0 0 1-.8 2 1.35 1.35 0 0 1-1.7-1.3h.2a1.11 1.11 0 0 1 1.6-1 1.11 1.11 0 0 1 .3 1.9 1.11 1.11 0 0 1-1.8-.6l-.1-.3h-.2z" fill-rule="evenodd"/>
<path d="M178.2 39.5a1.36 1.36 0 0 1 2.1 .2 1.36 1.36 0 0 1-.8 2 1.36 1.36 0 0 1-1.7-1.3h.3a1.11 1.11 0 0 1 1.6-.9 1.11 1.11 0 0 1 .1 1.8 1.11 1.11 0 0 1-1.7-.6v-.3h-.3z" fill-rule="evenodd"/>
<circle cx="105.1" cy="61.4" r=".34"/>
<circle cx="105.1" cy="56.5" r=".34"/>
<circle cx="97.7" cy="56.5" r=".34"/>
<circle cx="105.1" cy="81.2" r=".34"/>
<circle cx="105.1" cy="76.2" r=".34"/>
<circle cx="97.7" cy="76.2" r=".34"/>
<circle cx="117.5" cy="142.9" r=".34"/>
<circle cx="117.5" cy="137.9" r=".34"/>
<circle cx="110" cy="137.9" r=".34"/>
<circle cx="117.5" cy="162.6" r=".34"/>
<circle cx="117.5" cy="157.7" r=".34"/>
<circle cx="110" cy="157.7" r=".34"/>
<circle cx="216.2" cy="147.8" r=".32"/>
<circle cx="216.2" cy="152.8" r=".32"/>
</g>
<g fill="none" stroke="#008000" stroke-width=".2">
<path d="M26.1 39.2h4.9M73 31.8v-2.5h9.9v2.5M179.2 31.8h12.3M186.6 31.8v2.4h-12.4v7.5h-9.8M201.4 31.8h14.8M208.8 31.8v12.3h14.8M223.6 39.2h7.4M226.1 31.8h9.9v2.4M26.1 44.1h4.9M31 41.7h7.4M36 46.6h2.4M38.4 44.1h-2.4v7.4"/>
<path d="M60.7 58.9v2.5M63.1 44.1h2.5v14.8h-9.9M63.1 46.6h2.5M63.1 41.7h5v19.7h12.3M73 41.7v4.9M73 56.5v4.9M73 44.1h9.9M90.3 56.5h-9.9v9.8h9.9M117.5 56.5h19.7M179.2 44.1v2.5M179.2 56.5v9.8M179.2 58.9h12.3"/>
<path d="M201.4 58.9h32.1M218.7 54h12.3M223.6 49.1h-14.8v9.8M238.4 46.6h9.9M245.9 46.6v12.3h-2.5M26.1 78.7h17.3M60.7 71.3v2.4M90.3 76.2h-9.9v9.9h9.9M117.5 66.3h12.3v2.5M117.5 76.2h19.7M186.6 71.3h4.9v2.4M43.4 81.2h37"/>
<path d="M55.7 98.4h-9.9v2.5M65.6 98.4h17.3M73 81.2v4.9M73 96v2.4M117.5 86.1h12.3v2.5M198.9 98.4h-4.9v2.5M206.3 83.6h9.9M208.8 98.4h9.9M216.2 88.6h-2.5v9.8M231 86.1h17.3M240.9 86.1v12.3h-12.3M23.6 130.5h5"/>
<path d="M38.4 130.5h49.4v2.5M40.9 135.5v-2.5h4.9v2.5M43.4 130.5v2.5M55.7 135.5v-2.5h5v2.5M58.2 130.5v2.5M70.5 135.5v-2.5h5v2.5M73 130.5v2.5M85.3 135.5v-2.5h5v2.5M102.6 137.9h-7.4v9.9M129.8 137.9h19.7M196.5 137.9h7.4M213.7 137.9h27.2"/>
<path d="M216.2 137.9v7.5M228.6 137.9v5M23.6 150.3h2.5M36 150.3h51.8v2.5M40.9 142.9v2.5h4.9v-2.5M40.9 155.2v-2.4h4.9v2.4M43.4 145.4v2.4h59.2M43.4 150.3v2.5M55.7 142.9v2.5h5v-2.5M55.7 155.2v-2.4h5v2.4M58.2 145.4v2.4M58.2 150.3v2.5"/>
<path d="M70.5 142.9v2.5h5v-2.5M70.5 155.2v-2.4h5v2.4M73 145.4v2.4M73 150.3v2.5M85.3 142.9v2.5h5v-2.5M85.3 155.2v-2.4h5v2.4M87.8 145.4v2.4M102.6 157.7h-7.4v9.9M129.8 147.8h12.3v2.5M129.8 157.7h19.7M198.9 150.3h7.4v7.4h12.4v-2.5M216.2 155.2v9.9"/>
<path d="M218.7 145.4v-2.5h-12.4v4.9h-7.4M228.6 150.3v4.9M40.9 162.6v2.5h4.9v-2.5M43.4 165.1v2.5h59.2M55.7 162.6v2.5h5v-2.5M58.2 165.1v2.5M70.5 162.6v2.5h5v-2.5M73 165.1v2.5M85.3 162.6v2.5h5v-2.5M87.8 165.1v2.5M129.8 167.6h12.3v2.5"/>
</g>
<g fill="#008000" stroke="#008000" stroke-width=".2">
<circle cx="216.2" cy="157.7" r=".49"/>
<circle cx="36" cy="46.6" r=".49"/>
<circle cx="80.4" cy="61.4" r=".49"/>
<circle cx="73" cy="61.4" r=".49"/>
<circle cx="80.4" cy="81.2" r=".49"/>
<circle cx="73" cy="81.2" r=".49"/>
<circle cx="73" cy="44.1" r=".49"/>
<circle cx="73" cy="98.4" r=".49"/>
<circle cx="65.6" cy="46.6" r=".49"/>
<circle cx="60.7" cy="58.9" r=".49"/>
<circle cx="186.6" cy="31.8" r=".49"/>
<circle cx="216.2" cy="142.9" r=".49"/>
<circle cx="216.2" cy="137.9" r=".49"/>
<circle cx="228.6" cy="137.9" r=".49"/>
<circle cx="240.9" cy="86.1" r=".49"/>
<circle cx="213.7" cy="98.4" r=".49"/>
<circle cx="43.4" cy="133" r=".49"/>
<circle cx="43.4" cy="130.5" r=".49"/>
<circle cx="73" cy="133" r=".49"/>
<circle cx="58.2" cy="133" r=".49"/>
<circle cx="58.2" cy="130.5" r=".49"/>
<circle cx="73" cy="130.5" r=".49"/>
<circle cx="87.8" cy="133" r=".49"/>
<circle cx="43.4" cy="145.4" r=".49"/>
<circle cx="95.2" cy="147.8" r=".49"/>
<circle cx="87.8" cy="145.4" r=".49"/>
<circle cx="87.8" cy="147.8" r=".49"/>
<circle cx="58.2" cy="145.4" r=".49"/>
<circle cx="58.2" cy="147.8" r=".49"/>
<circle cx="73" cy="145.4" r=".49"/>
<circle cx="73" cy="147.8" r=".49"/>
<circle cx="87.8" cy="152.8" r=".49"/>
<circle cx="43.4" cy="152.8" r=".49"/>
<circle cx="43.4" cy="150.3" r=".49"/>
<circle cx="58.2" cy="152.8" r=".49"/>
<circle cx="58.2" cy="150.3" r=".49"/>
<circle cx="73" cy="152.8" r=".49"/>
<circle cx="73" cy="150.3" r=".49"/>
<circle cx="95.2" cy="167.6" r=".49"/>
<circle cx="87.8" cy="165.1" r=".49"/>
<circle cx="87.8" cy="167.6" r=".49"/>
<circle cx="73" cy="165.1" r=".49"/>
<circle cx="73" cy="167.6" r=".49"/>
<circle cx="58.2" cy="165.1" r=".49"/>
<circle cx="58.2" cy="167.6" r=".49"/>
<circle cx="43.4" cy="165.1" r=".49"/>
<circle cx="245.9" cy="46.6" r=".49"/>
<circle cx="208.8" cy="31.8" r=".49"/>
<circle cx="208.8" cy="58.9" r=".49"/>
<circle cx="179.2" cy="58.9" r=".49"/>
</g>
<g font-size="4.7" fill="#808080">
<text x="50.8" y="24.4">CO2 Sensor and Solenoid Control</text>
<text x="198.9" y="24.4">CO2 Sensor Conditioning</text>
<text x="70.5" y="120.7">LED Control</text>
<text x="211.3" y="125.6">External Trigger</text>
</g>
<g font-size="4" fill="#808080">
<text x="27.4" y="17.6">1</text>
<text x="59.2" y="17.6">2</text>
<text x="91" y="17.6">3</text>
<text x="122.8" y="17.6">4</text>
<text x="154.6" y="17.6">5</text>
<text x="186.4" y="17.6">6</text>
<text x="218.2" y="17.6">7</text>
<text x="249.9" y="17.6">8</text>
<text x="9.5" y="37">A</text>
<text x="267.5" y="37">A</text>
<text x="9.5" y="72.1">B</text>
<text x="267.5" y="72.1">B</text>
<text x="9.4" y="107.1">C</text>
<text x="267.4" y="107.1">C</text>
<text x="9.4" y="142.2">D</text>
<text x="267.4" y="142.2">D</text>
<text x="9.5" y="177.2">E</text>
<text x="267.5" y="177.2">E</text>
<text x="27.4" y="196.6">1</text>
<text x="59.2" y="196.6">2</text>
<text x="91" y="196.6">3</text>
<text x="122.8" y="196.6">4</text>
<text x="154.6" y="196.6">5</text>
<text x="186.4" y="196.6">6</text>
<text x="218.2" y="196.6">7</text>
<text x="249.9" y="196.6">8</text>
</g>
<text font-size="3.3" fill="#808080" x="225.5" y="176.8">Power Drivers and CO2</text>
<text font-size="2.9" fill="#808080" x="225.5" y="181.8">NESI Board Sch.</text>
<g font-size="2.7" fill="#808080">
<text x="157" y="31.8">RAW_ANALOG_CO2</text>
<text x="191.5" y="35">10 kΩ (1%)</text>
<text x="192.8" y="30.3">R30</text>
<text x="211.4" y="30.3">10 kΩ (1%)</text>
<text x="220.4" y="35">R32</text>
<text x="16.5" y="40.1">+5V</text>
<text x="27.3" y="36.1">JP9</text>
<text x="47.7" y="38.4">U2</text>
<text x="71.5" y="40.4" transform="rotate(-90 71.5 40.4)">R6</text>
<text x="76.2" y="39.2" transform="rotate(-90 76.2 39.2)">26.1 kΩ</text>
<text x="83.5" y="37.3">GND</text>
<text x="180" y="38.9" transform="rotate(-90 180 38.9)">+5V</text>
<text x="214" y="40.1">+5V</text>
<text x="239.1" y="37.3">GND</text>
<text x="13.7" y="44.1">6.0_VOLTS</text>
<text x="82.9" y="44.1">STATUS_CO2</text>
<text x="117.5" y="44.1">IC4</text>
<text x="117.5" y="46.6">FDS9926A</text>
<text x="162.5" y="46.5">JP17</text>
<text x="203.1" y="46.3">1</text>
<text x="233.5" y="43.5">IC5A</text>
<text x="248.3" y="46.6">OFFSET_CO2</text>
<text x="29.2" y="52.1">GND</text>
<text x="43.4" y="51.5">CO2_SENSOR</text>
<text x="76.2" y="54" transform="rotate(-90 76.2 54)">22 kΩ</text>
<text x="180.4" y="50.1">R9</text>
<text x="184.1" y="52.3">1 kΩ (1%)</text>
<text x="233.5" y="51.5">OPA2345U</text>
<text x="31" y="58.9">RAW_ANALOG_CO2</text>
<text x="71.5" y="55.2" transform="rotate(-90 71.5 55.2)">R5</text>
<text x="137.2" y="56.5">CONTROL_CO2</text>
<text x="159.4" y="58.8">Vmid ≈ 263 mV</text>
<text x="198.2" y="57.2">R31</text>
<text x="221.8" y="57.1">GND</text>
<text x="234.7" y="57.5">R33</text>
<text x="159.4" y="61.4">set RV1 to 55.5 Ω</text>
<text x="191.6" y="62.4">10 kΩ (1%)</text>
<text x="236" y="62.1">10 kΩ (1%)</text>
<text x="59.2" y="70.3" transform="rotate(-90 59.2 70.3)">10 kΩ</text>
<text x="63.9" y="67.1" transform="rotate(-90 63.9 67.1)">R15</text>
<text x="39.7" y="75.6">JP2</text>
<text x="53.9" y="76.8">GND</text>
<text x="130.4" y="74.4">GND</text>
<text x="137.2" y="76.2">CONTROL_A</text>
<text x="176.7" y="76.2">RV1</text>
<text x="192.1" y="74.4">GND</text>
<text x="16.5" y="79.6">+5V</text>
<text x="189.1" y="83.6">OFFSET_CO2</text>
<text x="226.1" y="83">IC5B</text>
<text x="248.3" y="86.1">ANALOG_CO2</text>
<text x="71.5" y="94.7" transform="rotate(-90 71.5 94.7)">R7</text>
<text x="76.2" y="93.5" transform="rotate(-90 76.2 93.5)">33 KΩ</text>
<text x="130.4" y="94.1">GND</text>
<text x="226.1" y="91">OPA2345U</text>
<text x="57" y="97">R8</text>
<text x="58.2" y="101.7">56 kΩ</text>
<text x="82.9" y="98.4">STATUS_A</text>
<text x="200.2" y="97">R21</text>
<text x="201.4" y="101.7">1 kΩ</text>
<text x="219.9" y="97">R22</text>
<text x="221.2" y="101.7">49.9 kΩ</text>
<text x="46.5" y="106.5">GND</text>
<text x="194.6" y="106.5">GND</text>
<text x="28.6" y="125.6">For Blue LED</text>
<text x="129.8" y="125.6">IC2</text>
<text x="14" y="131.5">+5V</text>
<text x="24.2" y="129.1">25Ω/10%/250mW</text>
<text x="65.6" y="128.1">ALMD-CB3D-SU002</text>
<text x="129.8" y="128.1">FDS9926A</text>
<text x="32.9" y="133.7">R11</text>
<text x="149.5" y="137.9">CONTROL_LED_BLUE</text>
<text x="204.8" y="136.5">10 kΩ</text>
<text x="240.9" y="137.9">PUSH_BUTTON</text>
<text x="49.3" y="142.4" transform="rotate(-90 49.3 142.4)">LED1</text>
<text x="64.1" y="142.4" transform="rotate(-90 64.1 142.4)">LED2</text>
<text x="78.9" y="142.4" transform="rotate(-90 78.9 142.4)">LED3</text>
<text x="93.7" y="142.4" transform="rotate(-90 93.7 142.4)">LED4</text>
<text x="184.8" y="138.9">+3.3V</text>
<text x="208" y="141.1">R16</text>
<text x="21.7" y="148.8">46Ω/10%/250mW</text>
<text x="26.1" y="145.4">For Red LED</text>
<text x="197.1" y="144.7">JP14</text>
<text x="14" y="151.2">+5V</text>
<text x="30.3" y="153.5">R12</text>
<text x="142.8" y="155.9">GND</text>
<text x="210" y="150.8" transform="rotate(-90 210 150.8)">S2</text>
<text x="149.5" y="157.7">CONTROL_LED_RED</text>
<text x="229.2" y="160.8">GND</text>
<text x="49.3" y="162.1" transform="rotate(-90 49.3 162.1)">LED5</text>
<text x="64.1" y="162.1" transform="rotate(-90 64.1 162.1)">LED6</text>
<text x="78.9" y="162.1" transform="rotate(-90 78.9 162.1)">LED7</text>
<text x="93.7" y="162.1" transform="rotate(-90 93.7 162.1)">LED8</text>
<text x="68.1" y="172.5">APETD3528SEC/J3-PRV</text>
<text x="216.8" y="170.7">GND</text>
<text x="142.8" y="175.6">GND</text>
<text x="204" y="176.8">05/28/2013</text>
<text x="15.4" y="184.6">1</text>
<text x="18.7" y="184.9">The two-stage amplifier conditions the output so that it is readable by the microcontroller. The first stage is a differential amplifier that shifts the output</text>
<text x="204" y="181.8">Willis Twigge</text>
<text x="247.9" y="181.8">3 of 4</text>
<text x="257.8" y="181.8">01.3</text>
<text x="18.7" y="187.3">of the sensor to 0 V; this means that the analog output of the sensor will range from 0V to 265 mV. After this, the signal is passed through a gain of 11.3,</text>
<text x="19.4" y="189.8">shifting the analog output range of the CO2 sensor from 0V to approximately 3.0 V. Resistors with a low tolerance, preferrable less than .1%, should be</text>
<text x="204" y="186.7">Mickie Byrd</text>
<text x="204" y="191.7">Byrd on a Twigge</text>
<text x="228.1" y="191.7">Edited By: Dakotah Karrer</text>
<text x="19.4" y="192.3">used to ensure a tight offset and an accurate gain.</text>
</g>
<g font-size="2.7" fill="#800000">
<text x="86.5" y="58.2">5</text>
<text x="118.6" y="58.2">4</text>
<text x="86.5" y="68.1">6</text>
<text x="97.7" y="66.3">Q1</text>
<text x="118.6" y="68.1">3</text>
<text x="86.5" y="78">7</text>
<text x="118.6" y="78">2</text>
<text x="86.5" y="87.8">8</text>
<text x="97.7" y="86.1">Q2</text>
<text x="118.6" y="87.8">1</text>
<text x="98.8" y="139.7">5</text>
<text x="130.9" y="139.7">4</text>
<text x="98.8" y="149.6">6</text>
<text x="110" y="147.8">Q1</text>
<text x="130.9" y="149.6">3</text>
<text x="98.8" y="159.4">7</text>
<text x="130.9" y="159.4">2</text>
<text x="110" y="167.6">Q2</text>
<text x="98.8" y="169.3">8</text>
<text x="130.9" y="169.3">1</text>
</g>
<text font-size="2.7" fill="#7f7f7f" x="186.6" y="68.8">100 Ω</text>
<g font-size="2.3" fill="#808080">
<text x="30.1" y="38.8">1</text>
<text x="30.1" y="41.3">2</text>
<text x="164.2" y="41.3">1</text>
<text x="230.7" y="41.8" transform="rotate(-90 230.7 41.8)">8</text>
<text x="30.1" y="43.8">3</text>
<text x="45.6" y="44.9">A1</text>
<text x="45.6" y="42.4">H1</text>
<text x="45.6" y="47.3">A2</text>
<text x="53.3" y="42.4">H2</text>
<text x="53.4" y="44.9">B1</text>
<text x="53.4" y="47.3">B2</text>
<text x="224.6" y="43.8">3</text>
<text x="236.3" y="46.2">1</text>
<text x="224.6" y="48.7">2</text>
<text x="230.7" y="52.5" transform="rotate(-90 230.7 52.5)">4</text>
<text x="90.6" y="56.1">13</text>
<text x="97.5" y="57.2">D1</text>
<text x="107.5" y="57.2">G1</text>
<text x="114.8" y="56.1">12</text>
<text x="90.6" y="66">14</text>
<text x="114.8" y="66">11</text>
<text x="97.5" y="67.1">D1*</text>
<text x="107.7" y="67.1">S1</text>
<text x="90.6" y="75.9">15</text>
<text x="97.5" y="77">D2</text>
<text x="107.5" y="77">G2</text>
<text x="114.8" y="75.9">10</text>
<text x="42.4" y="78.3">1</text>
<text x="42.4" y="80.8">2</text>
<text x="217.2" y="83.3">5</text>
<text x="90.6" y="85.8">16</text>
<text x="97.5" y="86.8">D2*</text>
<text x="107.7" y="86.8">S2</text>
<text x="114.8" y="85.8">9</text>
<text x="217.2" y="88.2">6</text>
<text x="228.9" y="85.8">7</text>
<text x="103" y="137.6">13</text>
<text x="127.1" y="137.6">12</text>
<text x="109.8" y="138.7">D1</text>
<text x="119.8" y="138.7">G1</text>
<text x="103" y="147.5">14</text>
<text x="109.8" y="148.6">D1*</text>
<text x="120" y="148.6">S1</text>
<text x="127.1" y="147.5">11</text>
<text x="198.7" y="147.5">1</text>
<text x="198.7" y="149.9">2</text>
<text x="215.9" y="147.5" transform="rotate(-90 215.9 147.5)">1</text>
<text x="218.3" y="147.5" transform="rotate(-90 218.3 147.5)">2</text>
<text x="215.9" y="154.3" transform="rotate(-90 215.9 154.3)">3</text>
<text x="218.3" y="154.3" transform="rotate(-90 218.3 154.3)">4</text>
<text x="103" y="157.4">15</text>
<text x="109.8" y="158.4">D2</text>
<text x="119.8" y="158.4">G2</text>
<text x="127.1" y="157.4">10</text>
<text x="103" y="167.2">16</text>
<text x="127.1" y="167.2">9</text>
<text x="109.8" y="168.3">D2*</text>
<text x="120" y="168.3">S2</text>
</g>
<g font-size="1.9" fill="#808080">
<text x="229.3" y="149.2">0.1uF</text>
<text x="229.3" y="145">C19</text>
<text x="225.5" y="186.7">001000-001000-0000-000001-0000-000020-01-B-D</text>
</g>
<g font-size="1.2" fill="#808080">
<text x="203.6" y="173.5">DATE</text>
<text x="225.1" y="173.5">SECTION</text>
<text x="203.6" y="178.4">DRAWN BY</text>
<text x="225.1" y="178.4">DOCUMENT</text>
<text x="247.6" y="178.4">SHEET</text>
<text x="257.5" y="178.4">REVISION</text>
<text x="203.6" y="183.4">REVIEWED BY</text>
<text x="225.1" y="183.4">DOCUMENT ID.</text>
<text x="203.6" y="188.3">COMPANY</text>
</g>
</svg>
